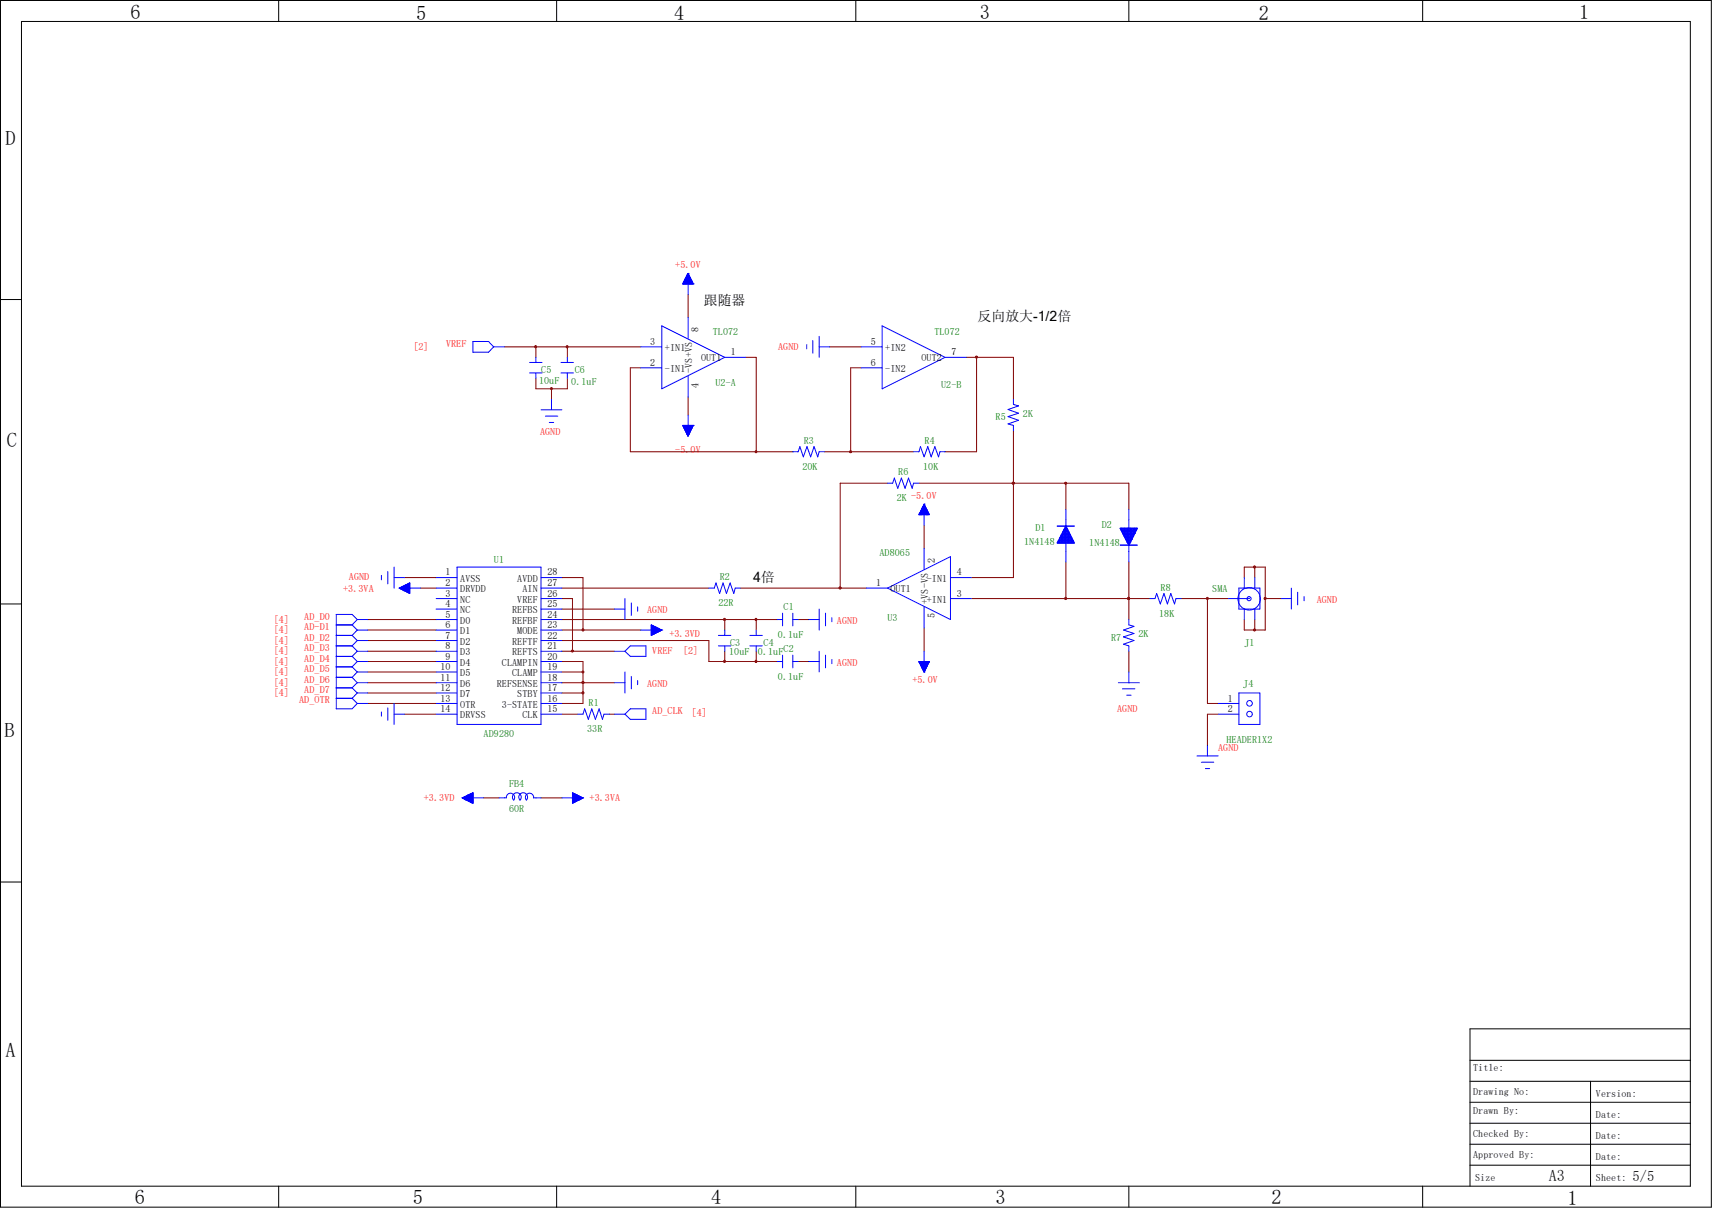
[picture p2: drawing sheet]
<svg xmlns="http://www.w3.org/2000/svg" width="297mm" height="210mm" viewBox="0 0 297 210" stroke-linecap="round" stroke-linejoin="round" font-family="sans-serif">
<g fill="none" stroke="#800000" stroke-width=".17">
<path d="M119.4 51.1v4M87.5 60.2h23.7M93 60.2v1.8M93 65.7v1.8h5.4v-1.8M95.7 67.5v1.8M98.4 60.2v1.8M111.2 63.8h-1.9v14.6h28.2M119.4 68.9v3.2M129.4 62h1.8v16.4M143 78.4h15.5M143.9 60.2h5.5M149.4 63.8h-1.8v14.6"/>
<path d="M167.6 62h8.2v7.3M169.4 62v16.4h-5.4M175.8 74.8v25.4h-7.3M154 83.9h-8.2v18.2M159.4 83.9h36.4v4.5M160.3 91.1v4.1M175.8 83.9h.1M184.9 83.9v4.5M184.9 97.5v6.4M195.8 97.5v10M217.7 98.4v1.8M63.8 107.5h11.8"/>
<path d="M63.8 109.3h11.8M63.8 111.2h11.8M63.8 113h11.8M63.8 114.8h11.8M63.8 116.6h11.8M63.8 118.5h11.8M70.2 100.2h5.4M72.9 102.1h2.7M97.5 107.5h37.3M97.5 109.3h13.7M97.5 111.2h25.5v3.6h11.8M97.5 113h9.1"/>
<path d="M97.5 114.8h3.6v7.3h-3.6M97.5 116.6h3.6M97.5 118.5h9.1M97.5 100.2h3.6v9.1M97.5 102.1h25.5M97.5 105.7h9.1M97.5 103.9h1.8v9.1M101.1 118.5h.1M125.7 107.5v1.8M125.7 113v1.8M128.4 102.1h21.9M131.2 107.5v1.8"/>
<path d="M131.2 113v1.8M138.5 107.5h1.8M138.5 114.8h1.8M145.8 102.1h.1M160.3 109v4M168.5 103.9h31M195.8 103.9h.1M195.8 113v3.6M204.9 103.9h8.2M209.5 103.9v18.2h1.8M215.9 100.2v-1.8h3.6v10.9h-3.6v-1.8M217.7 107.5v1.8"/>
<path d="M219.5 103.9h2.7M63.8 120.3h11.8M63.8 122.1h11.8M70.2 124h5.4M83.9 138.5h2.7M93.9 138.5h3.6M97.5 120.3h3.6M97.5 124h2.7M105.7 124h.9M211.3 124h-1.8v5.4"/>
</g>
<circle cx="101.1" cy="120.2" r=".18" fill="#800000"/>
<circle cx="101.1" cy="120.2" r=".18" fill="none" stroke="#800000" stroke-width=".17"/>
<circle cx="101.1" cy="118.4" r=".17" fill="#800000"/>
<circle cx="101.1" cy="118.4" r=".17" fill="none" stroke="#800000" stroke-width=".17"/>
<circle cx="101.1" cy="116.6" r=".17" fill="#800000"/>
<circle cx="101.1" cy="116.6" r=".17" fill="none" stroke="#800000" stroke-width=".17"/>
<circle cx="101.1" cy="118.4" r=".17" fill="#800000"/>
<circle cx="101.1" cy="118.4" r=".17" fill="none" stroke="#800000" stroke-width=".17"/>
<circle cx="101.1" cy="109.3" r=".18" fill="#800000"/>
<circle cx="101.1" cy="109.3" r=".18" fill="none" stroke="#800000" stroke-width=".17"/>
<circle cx="99.3" cy="113" r=".18" fill="#800000"/>
<circle cx="99.3" cy="113" r=".18" fill="none" stroke="#800000" stroke-width=".17"/>
<circle cx="125.7" cy="107.5" r=".18" fill="#800000"/>
<circle cx="125.7" cy="107.5" r=".18" fill="none" stroke="#800000" stroke-width=".17"/>
<circle cx="125.7" cy="114.8" r=".18" fill="#800000"/>
<circle cx="125.7" cy="114.8" r=".18" fill="none" stroke="#800000" stroke-width=".17"/>
<circle cx="131.1" cy="107.5" r=".18" fill="#800000"/>
<circle cx="131.1" cy="107.5" r=".18" fill="none" stroke="#800000" stroke-width=".17"/>
<circle cx="131.1" cy="114.8" r=".18" fill="#800000"/>
<circle cx="131.1" cy="114.8" r=".18" fill="none" stroke="#800000" stroke-width=".17"/>
<circle cx="95.7" cy="67.4" r=".17" fill="#800000"/>
<circle cx="95.7" cy="67.4" r=".17" fill="none" stroke="#800000" stroke-width=".17"/>
<circle cx="92.9" cy="60.2" r=".18" fill="#800000"/>
<circle cx="92.9" cy="60.2" r=".18" fill="none" stroke="#800000" stroke-width=".17"/>
<circle cx="98.4" cy="60.2" r=".18" fill="#800000"/>
<circle cx="98.4" cy="60.2" r=".18" fill="none" stroke="#800000" stroke-width=".17"/>
<circle cx="131.1" cy="78.4" r=".17" fill="#800000"/>
<circle cx="131.1" cy="78.4" r=".17" fill="none" stroke="#800000" stroke-width=".17"/>
<circle cx="147.6" cy="78.4" r=".18" fill="#800000"/>
<circle cx="147.6" cy="78.4" r=".18" fill="none" stroke="#800000" stroke-width=".17"/>
<circle cx="169.4" cy="62" r=".18" fill="#800000"/>
<circle cx="169.4" cy="62" r=".18" fill="none" stroke="#800000" stroke-width=".17"/>
<circle cx="175.8" cy="83.9" r=".18" fill="#800000"/>
<circle cx="175.8" cy="83.9" r=".18" fill="none" stroke="#800000" stroke-width=".17"/>
<circle cx="175.8" cy="83.9" r=".18" fill="#800000"/>
<circle cx="175.8" cy="83.9" r=".18" fill="none" stroke="#800000" stroke-width=".17"/>
<circle cx="184.9" cy="83.9" r=".17" fill="#800000"/>
<circle cx="184.9" cy="83.9" r=".17" fill="none" stroke="#800000" stroke-width=".17"/>
<circle cx="184.9" cy="103.9" r=".18" fill="#800000"/>
<circle cx="184.9" cy="103.9" r=".18" fill="none" stroke="#800000" stroke-width=".17"/>
<circle cx="195.8" cy="103.9" r=".18" fill="#800000"/>
<circle cx="195.8" cy="103.9" r=".18" fill="none" stroke="#800000" stroke-width=".17"/>
<circle cx="195.8" cy="103.9" r=".18" fill="#800000"/>
<circle cx="195.8" cy="103.9" r=".18" fill="none" stroke="#800000" stroke-width=".17"/>
<circle cx="217.6" cy="98.4" r=".18" fill="#800000"/>
<circle cx="217.6" cy="98.4" r=".18" fill="none" stroke="#800000" stroke-width=".17"/>
<circle cx="217.6" cy="109.3" r=".18" fill="#800000"/>
<circle cx="217.6" cy="109.3" r=".18" fill="none" stroke="#800000" stroke-width=".17"/>
<circle cx="219.5" cy="103.9" r=".19" fill="#800000"/>
<circle cx="219.5" cy="103.9" r=".19" fill="none" stroke="#800000" stroke-width=".17"/>
<circle cx="209.5" cy="103.9" r=".18" fill="#800000"/>
<circle cx="209.5" cy="103.9" r=".18" fill="none" stroke="#800000" stroke-width=".17"/>
<circle cx="145.7" cy="102" r=".19" fill="#800000"/>
<circle cx="145.7" cy="102" r=".19" fill="none" stroke="#800000" stroke-width=".17"/>
<g fill="none" stroke="#00f" stroke-width=".17">
<path d="M82 59.3h2.8l.8 .9-.8 .9h-2.8zM114.8 56.6l10.9 5.4-10.9 5.5zM118.4 49.3h.1M118.4 49.3h1.9M118.5 49.2h1.7M118.5 49.1h1.7v.2M118.6 48.9v.4M118.6 49h1.5v.3M118.6 48.9h1.5M118.7 49.3v-.5h1.4v.5M118.7 48.7h1.3M118.7 48.6v.7"/>
<path d="M118.8 48.5v.8M118.8 48.6h1.1v.7M118.8 48.6h1.1M118.8 48.5h1.1M118.9 48.3v1M118.9 48.4h.9v.9M118.9 48.3h.9M119 48.2v1.1M119 48.2h.8v1.1M119 48.2h.7M119 48.1h.7v1.2M119.1 47.9v1.4"/>
<path d="M119.1 48h.5v1.3M119.1 47.9h.4M119.2 47.7v1.6M119.2 47.8h.3v1.5M119.2 47.7h.3M119.3 47.6v1.7M119.3 47.7h.2v1.6M119.3 47.5v1.8M119.3 47.6h.1M119.3 47.5h.1M119.4 47.5h.1M119.4 47.5v3.6"/>
<path d="M119.4 55.1v3.6M119.4 47.5l-1 1.8M119.4 47.5l.9 1.8M119.6 48h-.6v1.3M120 48.7v.6M120.1 49.1h-1.6v.2M120.3 49.3h.1M140 59.8v.7M141 59.1v2.2M142.1 58.4v3.6M153 56.6l11 5.4-11 5.5zM85.6 60.2h1.9"/>
<path d="M91.9 64.7h2.1M91.9 62.9h2.1M93 62v.9M93 64.7v1M93.9 71.1h3.6M94.6 72.2h2.2M95.3 73.3h.8M95.7 69.3v1.8M97.3 64.7h2.2M97.3 62.9h2.2M98.4 62v.9M98.4 64.7v1"/>
<path d="M111.2 60.2h3.6M111.2 63.8h3.6M118.4 73.8h.1M118.4 73.8l1 1.9M118.4 73.8h1.9M118.4 73.9h1.9M118.5 74h1.7M118.5 74.1h1.6M118.5 73.8v.2h1.7v-.2M118.6 73.8v.4h1.5M118.6 74.3h1.5M118.7 73.8v.5h1.4"/>
<path d="M118.7 74.4h1.3M118.7 73.8v.7h1.3M118.8 73.8v.8h1.1v-.8M118.8 74.5h1.1M118.8 74.7h1.1M118.9 73.8v1h.9M118.9 74.8h.9M119 73.8v1.1h.8M119 75h.7M119 73.8v1.3h.6M119 75.1h.7M119.1 73.8v1.4"/>
<path d="M119.1 75.3h.4M119.2 75.4h.3M119.2 73.8v1.6M119.3 75.5h.2M119.3 73.8v1.7M119.3 75.6h.1M119.3 73.8v1.9M119.4 65.3v3.6M119.4 72.1v3.6M119.5 73.8v1.6M119.5 73.8v1.5M119.6 73.8v1.4h-.5"/>
<path d="M119.7 73.8v1.2M119.8 73.8v1M119.8 73.8v.9M120 73.8v.6M120.1 73.8v.5M120.1 73.8v.3M120.3 73.8h.1M120.3 73.8l-.9 1.9M125.7 62h3.7M137.5 78.4h1l.3-.9 .6 1.8 .6-1.8 .6 1.8 .6-1.8 .7 1.8 .2-.9h.9M142.1 60.2h1.8M149.4 60.2h3.6"/>
<path d="M149.4 63.8h3.6M158.5 78.4h.9l.3-.9 .6 1.8 .7-1.8 .5 1.8 .7-1.8 .6 1.8 .3-.9h.9M164 62h3.6M175.8 69.3v.9l.9 .2-1.8 .7 1.8 .6-1.8 .6 1.8 .6-1.8 .7 .9 .2v1M66.2 99.9v.7M67.3 99.2v2.1M68.4 98.4v3.7M79.3 98.4h14.6v27.3h-14.6zM154 83.9h.9l.3-.9 .5 1.8 .7-1.8 .6 1.8 .6-1.8 .6 1.8 .3-.9h.9M159.4 89.3h1.8M159.4 89.2v.1M159.5 89.2h1.7"/>
<path d="M159.5 89.1h1.6v.2M159.5 89.1v.2M159.6 89h1.5M159.6 89.3v-.4h1.4v.4M159.6 88.9h1.4M159.7 88.8h1.3v.5M159.7 88.7h1.2v.6M159.7 88.6v.7M159.8 88.6h1.1M159.8 89.3v-.8h1v.8M159.9 88.4h.9M159.9 88.4h.9v.9"/>
<path d="M159.9 88.3v1M159.9 88.3h.8M159.9 88.3h.8v1M159.9 88.2v1.1M160 88.2h.7M160 88.1h.6v1.2M160 88v1.3M160.1 88h.5M160.1 87.9h.4v1.4M160.1 87.9v1.4M160.1 87.9h.4M160.2 87.8h.2v1.5"/>
<path d="M160.3 87.7h.1v1.6M160.3 87.5h.1M160.3 87.5v3.6M160.3 95.2v3.6M160.3 87.5l-.9 1.8M160.3 87.5l.9 1.8M160.4 87.6l-.1 1.7M160.4 87.8h-.2v1.5M161 88.8h-1.3v.5M184.9 88.4v2.9M184.9 94.2v3.3M195.8 88.4v3.3"/>
<path d="M195.8 94.6v2.9M58.3 112.1h2.8M58.3 110.3h2.8M58.3 108.5h2.8M58.3 113.9h2.8M58.3 115.7h2.8M58.3 117.6h2.8M58.3 119.4h2.8M61.1 108.5l.9 .8M61.1 110.3l.9 .9M61.1 112.1l.9 .9M61.1 113.9l.9 .9"/>
<path d="M61.1 115.7l.9 .9M61.1 117.6l.9 .9M61.1 119.4l.9 .9M62 107.5h1.8M62 109.3h1.8M62 111.2h1.8M62 113h1.8M62 114.8h1.8M62 116.6h1.8M62 118.5h1.8M62 107.5l-.9 1M62 107.5l-.9-.9h-2.8v16.4h2.8l.9-.9"/>
<path d="M62 109.3l-.9 1M62 111.2l-.9 .9M62 113l-.9 .9M62 114.8l-.9 .9M62 116.6l-.9 1M62 118.5l-.9 .9M68.4 100.2h1.8M69.3 102.1h.1M69.3 102.1h3.6M69.3 102.1l1.8-.9v1.8zM69.3 102.2h1.8M69.3 102v.1"/>
<path d="M69.5 102.2h1.6M69.5 102v.2M69.6 101.9v.4h1.5M69.8 102.4h1.3M69.8 101.8v.5M69.9 102.4h1.2M69.9 101.8v.6M70.1 102.5h1M70.1 101.7v.8M70.2 101.6v.9M70.4 101.5v1.1M70.4 102.7h.7"/>
<path d="M70.5 102.7h.6M70.5 101.5v1.2M70.7 101.4v1.4M70.7 102.8h.4M70.8 101.3v1.6M70.8 102.9h.3M71 101.2v1.7M71 103h.1M71.1 101.6h-.8v1h.8M71.1 102h-1.7v.2M71.1 101.9h-1.5v.3M71.1 101.9h-1.4v.4"/>
<path d="M71.1 101.8h-1.3v.6M71.1 101.7h-1.1v.7M71.1 101.6h-1v.9M71.1 101.5h-.7v1.2M71.1 101.4h-.5v1.3M71.1 101.3h-.4v1.5M71.1 101.3h-.2v1.6M71.1 101.2l-.1 1.8M75.6 100.2h3.7M75.6 102.1h3.7M75.6 103.9h3.7M75.6 105.7h3.7"/>
<path d="M75.6 107.5h3.7M75.6 109.3h3.7M75.6 111.2h3.7M75.6 113h3.7M75.6 114.8h3.7M75.6 116.6h3.7M75.6 118.5h3.7M93.9 100.2h3.6M93.9 102.1h3.6M93.9 103.9h3.6M93.9 105.7h3.6M93.9 107.5h3.6"/>
<path d="M93.9 109.3h3.6M93.9 111.2h3.6M93.9 113h3.6M93.9 114.8h3.6M93.9 116.6h3.6M93.9 118.5h3.6M106.6 105.7h1.8M106.6 113h1.8M106.6 118.5h1.8M108.4 113l.9-.9h2.8v1.8h-2.8zM108.4 103.9v3.6M108.4 116.6v3.7"/>
<path d="M109.5 104.6v2.2M109.5 117.4v2.1M110.6 105.3v.8M110.6 118.1v.7M111.2 109.3h3.6M113 108.5l1.8 .8-1.8 1zM113 110.2h.1M113 110.2h.2M113 110.1h.4M113 110h.5M113 109.9h.7M113 109.7h1.2"/>
<path d="M113 109.6h1.3M113 109.6h1.4M113 109.5h1.6M113 109.4h1.7M113 109.3h1.7v.1M113 109.2h1.5v.3M113 109.1h1.3v.5M113 109.1h1.2M113 109h1.1v.7M113 108.9h.9v.9M113 108.8h.8v1.1M113 108.8h.6v1.1"/>
<path d="M113 108.7h.5v1.3M113 108.6h.3v1.5M113 108.6h.2v1.6M113 108.5v1.7M113.1 108.5v1.7M113.3 108.6v1.5M113.4 108.7v1.3M113.6 108.8v1.2M113.7 108.8v1.1M113.8 108.9v1h-.8M114 109v.8h-1M114.2 109v.7"/>
<path d="M114.3 109.1v.5M114.4 109.2v.3M114.6 109.3v.2M114.7 109.3v.1M114.8 109.3h.1M123 102.1h.9l.3-.9 .6 1.8 .6-1.8 .6 1.8 .7-1.8 .6 1.8 .3-.9h.8M124.6 112.1h2.2M124.6 110.3h2.2M125.7 109.3v1M125.7 112.1v.9M130.1 112.1h2.1M130.1 110.3h2.1"/>
<path d="M131.2 109.3v1M131.2 112.1v.9M134.8 107.5h1M134.8 114.8h1M135.8 106.4v2.2M135.8 113.7v2.2M137.5 107.5h1M137.5 114.8h1M137.5 106.4v2.2M137.5 113.7v2.2M140.3 107.5h1.8M140.3 114.8h1.8"/>
<path d="M142.1 105.7v3.6M142.1 113v3.6M143.2 106.4v2.2M143.2 113.7v2.2M144.3 107.2v.7M144.3 114.5v.7M150.3 102.1h3.7M154 102.1l10.9-5.5v10.9zM159.4 114.8h1.8M159.4 114.8v.1M159.4 114.8l.9 1.8M159.5 115h1.7"/>
<path d="M159.5 114.8v.3h1.6v-.3M159.6 115.1h1.5M159.6 114.8v.4M159.6 115.2h1.4M159.7 114.8v.6M159.7 115.4h1.3M159.7 114.8v.7h1.2v-.7M159.8 115.6h1.1M159.8 114.8v.9M159.9 115.7h.9M159.9 114.8v1M159.9 114.8v1.2"/>
<path d="M159.9 115.8h.8M160 114.8v1.3M160 116h.7M160.1 116.1h.5M160.1 114.8v1.5M160.1 116.3h.4M160.2 114.8v1.6h.2M160.3 114.8l.1 1.8M160.3 116.6h.1M160.3 105.3v3.7M160.3 113v3.6M160.4 114.8v1.7h-.1"/>
<path d="M160.4 114.8v1.5h-.2M160.5 114.8v1.4h-.4M160.6 114.8v1.3h-.6M160.7 114.8v1.1h-.8M160.8 114.8v.9h-.9M160.8 114.8v.8h-1M161 114.8v.5h-1.3M161 114.8v.4h-1.4M161.2 114.8l-1.8 .1M161.2 114.8l-.9 1.8M164.9 100.2h3.6M164.9 103.9h3.6"/>
<path d="M194 118.5h3.7M194.7 119.5h2.2M195.8 107.5v1l.9 .2-1.8 .6 1.8 .6-1.8 .6 1.8 .7-1.8 .6 .9 .3v.9M195.8 116.6v1.9M199.5 103.9h.9l.3-.9 .6 1.8 .6-1.8 .6 1.8 .6-1.8 .7 1.8 .2-.9h.9M213.1 103.9h3.7M214.9 102.1h3.7v3.6h-3.7zM215.9 100.2v1.9M215.9 105.7v1.8M217.7 100.2v1.9M217.7 105.7v1.8M222.2 103.9h1.8"/>
<path d="M224 102.1v3.6M225.1 102.8v2.2M226.2 103.5v.8M58.3 121.2h2.8M61.1 121.2l.9 .9M62 120.3h1.8M62 122.1h1.8M62 120.3l-.9 .9M66.2 123.6v.7M67.3 122.9v2.1M68.4 124h1.8M68.4 122.1v3.6"/>
<path d="M75.6 120.3h3.7M75.6 122.1h3.7M75.6 124h3.7M80.2 138.5h.1M80.2 138.5h3.7M80.2 138.5l1.8-.9v1.8zM80.3 138.5l1.7 .1M80.4 138.6h1.6M80.4 138.4v.2M80.5 138.3h1.5M80.6 138.7h1.4M80.6 138.3v.4"/>
<path d="M80.7 138.8h1.3M80.7 138.2v.5M80.9 138.9h1.1M80.9 138.2v.6M81 138.9h1M81 138.1v.8M81.2 138v1M81.3 138v1.1M81.3 139.1h.7M81.4 139.1h.6M81.4 137.9v1.2M81.6 137.8v1.4"/>
<path d="M81.6 139.2h.4M81.7 137.7v1.5M81.9 137.7v1.6M81.9 139.4h.1M82 137.7h-.2v1.6h.2M82 138h-.8v1h.8M82 138.4h-1.7v.2M82 138.3h-1.4v.4M82 138.2h-1.2v.6M82 138.1h-1.1v.8M82 138h-.9v.9M82 137.9h-.6v1.2"/>
<path d="M82 137.8h-.5v1.3M82 137.8h-.3v1.4M82 137.6v1.8M86.6 138.5h1.2M87.8 138.5a.73 .73 0 0 1 1-.8 .73 .73 0 0 1 .4 1.2M91.3 138.9a.76 .76 0 0 0 0-1.1 .76 .76 0 0 0-1.1 0 .76 .76 0 0 0 0 1.1 .76 .76 0 0 0 0-1.1 .76 .76 0 0 0-1.1 0 .76 .76 0 0 0 0 1.1M92.5 138.5a.71 .71 0 0 0-.9-.8 .71 .71 0 0 0-.3 1.1M92.6 138.5h1.3M93.9 120.3h3.6M93.9 122.1h3.6M93.9 124h3.6M97.5 138.5h3.6"/>
<path d="M99.3 139.4h.1M99.3 139.3h.3M99.3 139.2h.4M99.3 139.1h.6M99.3 138.9h1M99.3 138.9h1.2M99.3 138.8h1.3M99.3 138.7h1.5M99.3 138.6h1.6M99.3 138.6h1.8M99.3 138.4h1.7M99.3 138.3h1.5v.3"/>
<path d="M99.3 138.3h1.4M99.3 138.2h1.3v.5M99.3 138.1h1.1M99.3 138h.9v.9M99.3 138h.8M99.3 137.9h.7M99.3 137.8h.5v1.3M99.3 137.8h.4M99.3 137.7h.3v1.5M99.3 137.6h.1M99.3 137.6l1.8 .9-1.8 .9zM99.4 137.6v1.8"/>
<path d="M99.4 137.7v1.6M99.5 137.7v1.6M99.7 137.8v1.4M99.9 137.9v1.2M100 138v1.1h-.7M100.1 138v1M100.2 138v1h-.9M100.2 124h.9l.3-1 .7 1.8 .6-1.8 .6 1.8 .6-1.8 .6 1.8 .3-.8h.9M100.3 138.1v.8M100.4 138.1v.8M100.5 138.2v.6M100.7 138.3v.4"/>
<path d="M100.8 138.3v.4M100.9 138.4v.2M101 138.4v.2M101 138.5v.1M101.1 138.5h.1M106.6 124h1.8M109.3 123h2.8v1.8h-2.8l-.9-.8zM195.5 120.6h.7M207.6 131.2h3.7M208.4 132.3h2.2M209.1 133.4h.7M209.5 129.4v1.8"/>
<path d="M211.3 122.1h3.6M211.3 124h3.6M214.9 120.3h3.7v5.4h-3.7z"/>
<circle cx="216.7" cy="103.9" r=".36"/>
<circle cx="216.7" cy="103.9" r="1.95"/>
<circle cx="216.8" cy="123.9" r=".49"/>
<circle cx="216.8" cy="122.1" r=".49"/>
</g>
<g fill="none" stroke="#00f" stroke-width=".25">
<path d="M183.4 91.3h3M183.6 94.1h2.6M183.6 93.9v.3M183.6 93.8h2.5v.4M183.8 93.6h2.2M183.9 93.4v.8M183.9 93.3h2v.9M184.1 93h1.6M184.1 92.9v1.3M184.1 92.8h1.5v1.4M184.3 92.5h1.2M184.4 92.4v1.8"/>
<path d="M184.4 92.3h1v1.9M184.6 92h.6M184.6 91.9v2.3M184.7 91.8h.4v2.4M184.8 91.5h.2M184.9 91.3v2.9M184.9 91.3l1.5 2.9h-3zM194.4 91.7h2.9l-1.5 2.9zM194.4 94.6h2.9M194.4 91.8h2.8M194.5 92h2.6M194.6 91.7v.4"/>
<path d="M194.6 92.3h2.4M194.8 92.5h2.1M194.8 91.7v.9M194.9 92.8h1.8M195 93h1.6M195.1 91.7v1.4M195.2 93.3h1.3M195.3 93.6h1.1M195.3 91.7v1.9M195.5 93.8h.7M195.5 94.1h.6M195.6 91.7v2.4"/>
<path d="M195.7 94.3h.3M195.8 94.6h.1M195.8 91.7v2.9M196.1 91.7v2.4M196.3 91.7v1.9M196.6 91.7v1.4M196.8 91.7v.9M197.1 91.7v.4"/>
</g>
<g fill="none" stroke="#000" stroke-width=".17">
<path d="M.1 .1h296.8v209.4h-296.8zM3.7 3.7h289.5v202.2h-289.5zM48.3 .1v3.6M96.6 .1v3.6M148.5 .1v3.6M195.8 .1v3.6M246.8 .1v3.6M.1 52h3.6M.1 104.8h3.6M.1 153.1h3.6M293.2 178.6h-38.2v27.3M255 184h38.2"/>
<path d="M255 187.7h38.2M255 191.3h38.2M255 194.9h38.2M255 198.6h38.2M275.9 187.7v18.2M48.3 205.9v3.6M96.6 205.9v3.6M148.5 205.9v3.6M195.8 205.9v3.6M246.8 205.9v3.6M255 202.2h38.2"/>
</g>
<g font-size="3.5">
<text x="22.6" y="3.2">6</text>
<text x="72.2" y="3.4">5</text>
<text x="117" y="3.4">4</text>
<text x="170" y="3.2">3</text>
<text x="218.4" y="3.4">2</text>
<text x="273.9" y="3.2">1</text>
<text x="1" y="25.2">D</text>
<text x="1.2" y="77.5">C</text>
<text x=".8" y="127.9">B</text>
<text x="1" y="183.5">A</text>
<text x="23.4" y="209">6</text>
<text x="71.6" y="209">5</text>
<text x="123.4" y="209">4</text>
<text x="172.7" y="209">3</text>
<text x="220.6" y="209">2</text>
<text x="271.9" y="209.1">1</text>
</g>
<text font-size="2.8" x="268.7" y="205">A3</text>
<text font-size="2.5" x="283.2" y="205">5/5</text>
<g font-size="2.4">
<text x="122.1" y="52.9">跟随器</text>
<text x="169.6" y="55.6">反向放大-1/2倍</text>
<text x="130.6" y="101">4倍</text>
</g>
<g font-size="1.7" fill="#f00">
<text x="117.1" y="46.5">+5.0V</text>
<text x="71.7" y="60.7">[2]</text>
<text x="77.4" y="60.2">VREF</text>
<text x="135" y="60.7">AGND</text>
<text x="93.7" y="75.5">AGND</text>
<text x="117.1" y="78.6">-5.0V</text>
<text x="60.5" y="100.6">AGND</text>
<text x="52.8" y="107.5">AD_D0</text>
<text x="59.5" y="102.8">+3.3VA</text>
<text x="112.3" y="106.4">AGND</text>
<text x="228.4" y="104.6">AGND</text>
<text x="47.5" y="108.1">[4]</text>
<text x="47.5" y="109.9">[4]</text>
<text x="47.5" y="111.8">[4]</text>
<text x="47.5" y="113.6">[4]</text>
<text x="52.8" y="109.3">AD-D1</text>
<text x="52.8" y="111.2">AD_D2</text>
<text x="52.8" y="113">AD_D3</text>
<text x="113.2" y="113.5">VREF</text>
<text x="116.1" y="110.5">+3.3VD</text>
<text x="118.5" y="113.6">[2]</text>
<text x="145.2" y="108.2">AGND</text>
<text x="47.5" y="115.4">[4]</text>
<text x="47.5" y="117.2">[4]</text>
<text x="47.5" y="119">[4]</text>
<text x="52.8" y="114.8">AD_D4</text>
<text x="52.8" y="116.6">AD_D5</text>
<text x="52.8" y="118.5">AD_D6</text>
<text x="112.3" y="119.2">AGND</text>
<text x="145.2" y="115.6">AGND</text>
<text x="158.3" y="118.5">+5.0V</text>
<text x="47.5" y="120.9">[4]</text>
<text x="51.9" y="122.1">AD_OTR</text>
<text x="52.8" y="120.3">AD_D7</text>
<text x="113.2" y="124">AD_CLK</text>
<text x="120" y="124.3">[4]</text>
<text x="193.8" y="123.6">AGND</text>
<text x="211.3" y="130.3">AGND</text>
<text x="73.5" y="139.1">+3.3VD</text>
<text x="102.3" y="139.1">+3.3VA</text>
</g>
<g font-size="1.7">
<text x="112.8" y="59.8">3</text>
<text x="121.2" y="57.6" transform="rotate(-90 121.2 57.6)">8</text>
<text x="151" y="59.8">5</text>
<text x="112.8" y="63.5">2</text>
<text x="115.4" y="60.9">+IN1</text>
<text x="115.4" y="64.6">-IN1</text>
<text x="120.1" y="64.7" transform="rotate(-90 120.1 64.7)">-VS+VS</text>
<text x="121.6" y="62.7">OUT1</text>
<text x="126.8" y="61.6">1</text>
<text x="151" y="63.5">6</text>
<text x="153.6" y="60.9">+IN2</text>
<text x="153.6" y="64.6">-IN2</text>
<text x="159.9" y="62.7">OUT2</text>
<text x="165.1" y="61.6">7</text>
<text x="121.2" y="67.3" transform="rotate(-90 121.2 67.3)">4</text>
<text x="77.3" y="99.9">1</text>
<text x="77.3" y="101.7">2</text>
<text x="79.8" y="101">AVSS</text>
<text x="89.7" y="101">AVDD</text>
<text x="95" y="101.7">27</text>
<text x="95" y="99.9">28</text>
<text x="152" y="101.7">1</text>
<text x="160.8" y="101">-IN1</text>
<text x="162.2" y="97.7" transform="rotate(-90 162.2 97.7)">2</text>
<text x="166" y="99.9">4</text>
<text x="77.3" y="103.5">3</text>
<text x="77.3" y="105.3">4</text>
<text x="77.3" y="107.2">5</text>
<text x="79.8" y="102.8">DRVDD</text>
<text x="79.8" y="104.6">NC</text>
<text x="79.8" y="106.4">NC</text>
<text x="88.9" y="106.4">REFBS</text>
<text x="89.7" y="104.6">VREF</text>
<text x="90.6" y="102.8">AIN</text>
<text x="95" y="107.2">24</text>
<text x="95" y="105.3">25</text>
<text x="95" y="103.5">26</text>
<text x="154.5" y="102.8">OUT1</text>
<text x="160.8" y="104.6">+IN1</text>
<text x="161" y="104.8" transform="rotate(-90 161 104.8)">+VS-VS</text>
<text x="162.2" y="107.3" transform="rotate(-90 162.2 107.3)">5</text>
<text x="166" y="103.5">3</text>
<text x="77.3" y="109">6</text>
<text x="77.3" y="110.8">7</text>
<text x="77.3" y="112.6">8</text>
<text x="79.8" y="108.2">D0</text>
<text x="79.8" y="110.1">D1</text>
<text x="79.8" y="111.9">D2</text>
<text x="79.8" y="113.7">D3</text>
<text x="88.9" y="113.7">REFTS</text>
<text x="88.9" y="111.9">REFTF</text>
<text x="88.9" y="108.2">REFBF</text>
<text x="89.7" y="110.1">MODE</text>
<text x="95" y="112.6">21</text>
<text x="95" y="110.8">22</text>
<text x="95" y="109">23</text>
<text x="76.4" y="116.3">10</text>
<text x="76.4" y="118.1">11</text>
<text x="76.4" y="119.9">12</text>
<text x="77.3" y="114.5">9</text>
<text x="79.8" y="115.5">D4</text>
<text x="79.8" y="117.3">D5</text>
<text x="79.8" y="119.2">D6</text>
<text x="86.2" y="119.2">REFSENSE</text>
<text x="87.1" y="115.5">CLAMPIN</text>
<text x="88.9" y="117.3">CLAMP</text>
<text x="95" y="119.9">17</text>
<text x="95" y="118.1">18</text>
<text x="95" y="116.3">19</text>
<text x="95" y="114.5">20</text>
<text x="76.4" y="121.8">13</text>
<text x="76.4" y="123.6">14</text>
<text x="79.8" y="121">D7</text>
<text x="79.8" y="122.8">OTR</text>
<text x="79.8" y="124.7">DRVSS</text>
<text x="87.1" y="122.8">3-STATE</text>
<text x="89.7" y="121">STBY</text>
<text x="90.6" y="124.7">CLK</text>
<text x="95" y="123.6">15</text>
<text x="95" y="121.8">16</text>
<text x="213" y="121.8">1</text>
<text x="213" y="123.6">2</text>
<text x="255.6" y="185.8">Title:</text>
<text x="255.6" y="190">Drawing No:</text>
<text x="276.9" y="190.4">Version:</text>
<text x="255.6" y="193.3">Drawn By:</text>
<text x="255.6" y="197.3">Checked By:</text>
<text x="276.9" y="194">Date:</text>
<text x="276.9" y="197.7">Date:</text>
<text x="255.6" y="201">Approved By:</text>
<text x="276.9" y="201.3">Date:</text>
<text x="255.9" y="205">Size</text>
<text x="276.9" y="205">Sheet:</text>
</g>
<g font-size="1.7" fill="#008000">
<text x="123.7" y="58.2">TL072</text>
<text x="162.1" y="58.2">TL072</text>
<text x="93.9" y="64.8">C5</text>
<text x="99.7" y="64.8">C6</text>
<text x="93.5" y="66.6">10uF</text>
<text x="99.1" y="66.8">0.1uF</text>
<text x="124.1" y="66.9">U2-A</text>
<text x="163.3" y="67.3">U2-B</text>
<text x="139.4" y="77">R3</text>
<text x="160.4" y="77">R4</text>
<text x="172.7" y="72.9">R5</text>
<text x="177.5" y="72.4">2K</text>
<text x="139.2" y="81.5">20K</text>
<text x="155.8" y="82.5">R6</text>
<text x="160.1" y="81.5">10K</text>
<text x="155.6" y="87">2K -5.0V</text>
<text x="177.7" y="94.6">1N4148</text>
<text x="179.6" y="92.1">D1</text>
<text x="189" y="94.8">1N4148</text>
<text x="191.1" y="91.7">D2</text>
<text x="85.7" y="97.7">U1</text>
<text x="124.9" y="100.7">R2</text>
<text x="152.6" y="96.4">AD8065</text>
<text x="124.6" y="105.2">22R</text>
<text x="135.9" y="105.9">C1</text>
<text x="154" y="107.7">U3</text>
<text x="201.1" y="107">18K</text>
<text x="201.3" y="102.5">R8</text>
<text x="210.3" y="102.7">SMA</text>
<text x="126.5" y="113.7">10uF</text>
<text x="126.7" y="112.1">C3</text>
<text x="131.5" y="113.7">0.1uF</text>
<text x="132.5" y="112.1">C4</text>
<text x="135" y="110.7">0.1uF</text>
<text x="135.9" y="113.2">C2</text>
<text x="192.7" y="111.2">R7</text>
<text x="197.5" y="110.6">2K</text>
<text x="215.9" y="112.1">J1</text>
<text x="135" y="117.9">0.1uF</text>
<text x="215.7" y="119.2">J4</text>
<text x="102.1" y="122.6">R1</text>
<text x="83.9" y="128">AD9280</text>
<text x="101.9" y="127">33R</text>
<text x="212.8" y="129">HEADER1X2</text>
<text x="88.3" y="136.7">FB4</text>
<text x="88.3" y="140.9">60R</text>
</g>
</svg>
